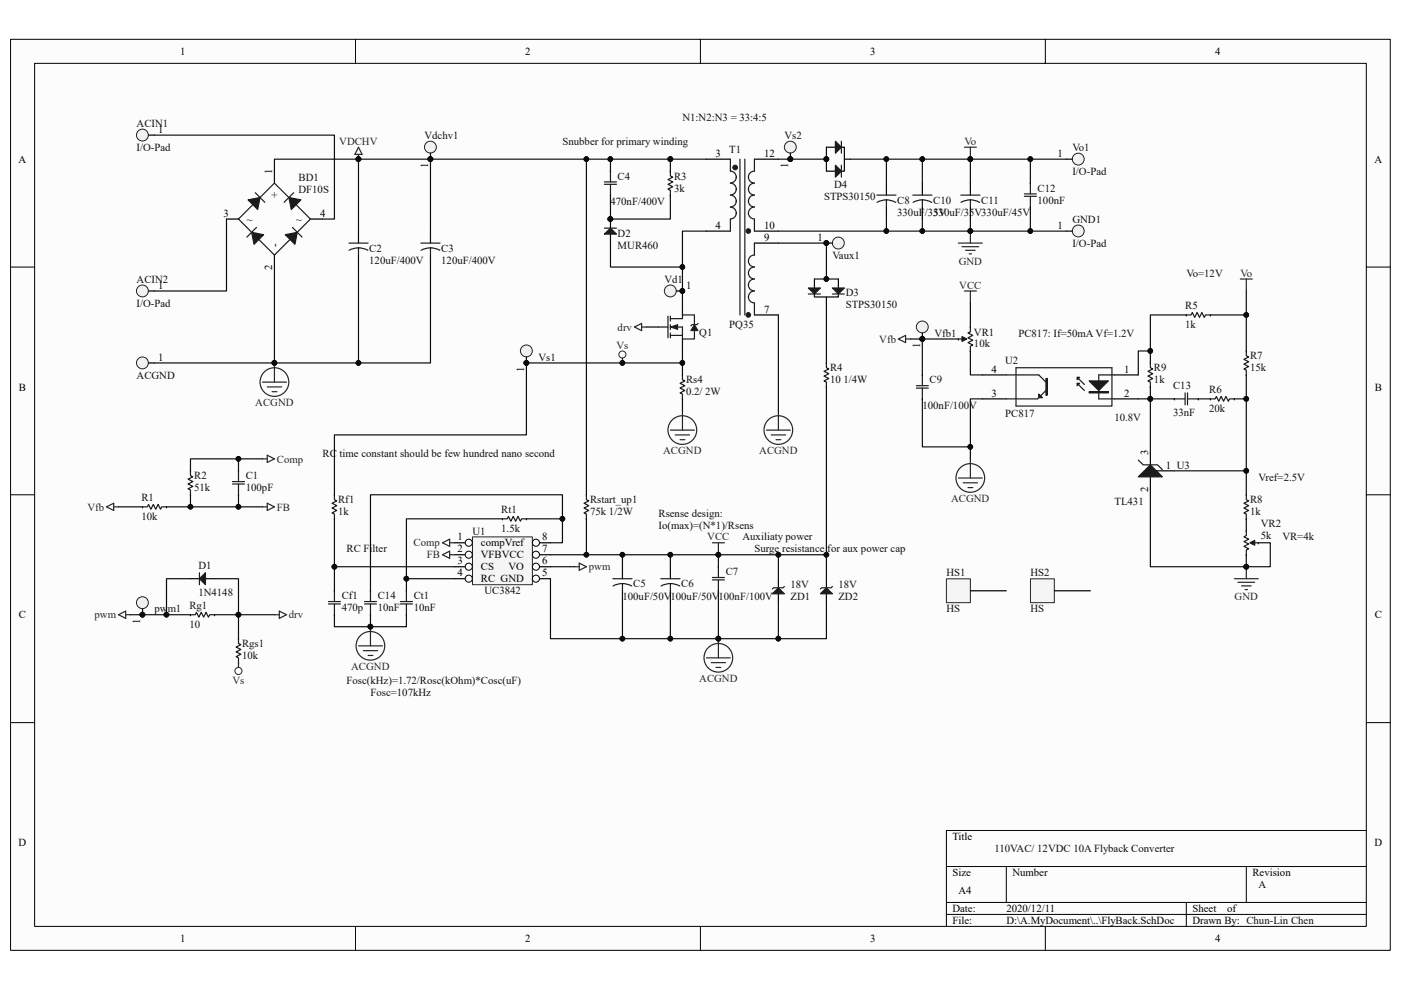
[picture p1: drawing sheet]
<svg xmlns="http://www.w3.org/2000/svg" width="297mm" height="210mm" viewBox="0 0 297 210" stroke-linecap="round" stroke-linejoin="round" font-family="sans-serif">
<path d="M2.3 8.4h292.5v193.2h-292.5z" fill="#fcfcfc"/>
<path d="M2.2 8.3h292.6v193.3h-292.6z" fill="none" stroke="#000" stroke-width=".21"/>
<path d="M7.4 13.5h282.3v183h-282.3z" fill="#fcfcfc"/>
<g fill="none" stroke="#000" stroke-width=".21">
<path d="M7.3 13.4h282.4v183.1h-282.4zM75.4 8.3v5.1M148.5 8.3v5.1M221.6 8.3v5.1M2.2 56.6h5.1M289.7 56.6h5.1M2.2 104.9h5.1M289.7 104.9h5.1M2.2 153.3h5.1M289.7 153.3h5.1M289.7 176.1h-89v20.4M75.4 196.5v5.1"/>
<path d="M148.5 196.5v5.1M200.7 183.8h89M200.7 191.4h89M200.7 194h89M213.4 183.8v7.6M221.6 196.5v5.1M251.5 191.4v5.1M264.2 183.8v7.6"/>
</g>
<path d="M100.2 113.9h12.7v10.1h-12.7z" fill="#f5f5f5"/>
<path d="M100.2 113.9h12.7v10.1h-12.7z" fill="none" stroke="#262626" stroke-width=".21"/>
<path d="M96.3 115.1h3.9" fill="none" stroke="#000" stroke-width=".25"/>
<circle cx="99.4" cy="115.1" r=".75" fill="#fcfcfc" stroke="#000" stroke-width=".21"/>
<path d="M96.3 117.7h3.9" fill="none" stroke="#000" stroke-width=".25"/>
<circle cx="99.4" cy="117.7" r=".75" fill="#fcfcfc" stroke="#000" stroke-width=".21"/>
<path d="M96.3 120.2h3.9" fill="none" stroke="#000" stroke-width=".25"/>
<circle cx="99.4" cy="120.2" r=".75" fill="#fcfcfc" stroke="#000" stroke-width=".21"/>
<path d="M96.3 122.7h3.9" fill="none" stroke="#000" stroke-width=".25"/>
<circle cx="99.4" cy="122.7" r=".75" fill="#fcfcfc" stroke="#000" stroke-width=".21"/>
<path d="M112.9 122.7h3.8" fill="none" stroke="#000" stroke-width=".25"/>
<circle cx="113.6" cy="122.7" r=".75" fill="#fcfcfc" stroke="#000" stroke-width=".21"/>
<path d="M112.9 120.2h3.8" fill="none" stroke="#000" stroke-width=".25"/>
<circle cx="113.6" cy="120.2" r=".75" fill="#fcfcfc" stroke="#000" stroke-width=".21"/>
<path d="M112.9 117.7h3.8" fill="none" stroke="#000" stroke-width=".25"/>
<circle cx="113.6" cy="117.7" r=".75" fill="#fcfcfc" stroke="#000" stroke-width=".21"/>
<path d="M112.9 115.1h3.8" fill="none" stroke="#000" stroke-width=".25"/>
<circle cx="113.6" cy="115.1" r=".75" fill="#fcfcfc" stroke="#000" stroke-width=".21"/>
<circle cx="30.2" cy="28.7" r="1.26" fill="#f0f0f0" stroke="#222" stroke-width=".21"/>
<path d="M31.5 28.7h1.3" fill="none" stroke="#000" stroke-width=".25"/>
<circle cx="30.2" cy="61.7" r="1.26" fill="#f0f0f0" stroke="#222" stroke-width=".21"/>
<path d="M31.5 61.7h1.3" fill="none" stroke="#000" stroke-width=".25"/>
<circle cx="228.6" cy="33.7" r="1.26" fill="#f0f0f0" stroke="#222" stroke-width=".21"/>
<path d="M226.1 33.8h1.2" fill="none" stroke="#000" stroke-width=".25"/>
<circle cx="228.6" cy="49" r="1.26" fill="#f0f0f0" stroke="#222" stroke-width=".21"/>
<path d="M76 49v2.6M76 54.1v2.5M91.3 49v2.6M91.3 54.1v2.5M226.1 49h1.2M137.1 69.4h2.5M144.7 64.3v2.5M144.7 71.9v2.5" fill="none" stroke="#000" stroke-width=".25"/>
<g fill="none" stroke="#262626" stroke-width=".25">
<path d="M76 31.2l.8 1.5h-1.6zM76 32.7v1.1M58.2 77v4M55.6 81h5.1M56.7 82.1h3M57.7 83.1h1"/>
<circle cx="58.2" cy="81" r="3"/>
</g>
<g fill="#0e0e0e" stroke="#0e0e0e" stroke-width=".21">
<circle cx="58.2" cy="77" r=".49"/>
<circle cx="76" cy="33.7" r=".5"/>
</g>
<g fill="none" stroke="#1c1c1c" stroke-width=".25">
<path d="M74 51.6h4M74 53.1l1.2-.4 .8-.1 1.2 .2 .8 .3M76 52.6v1.5M89.2 51.6h4.1M89.3 53.1l1.1-.4 .9-.1 1.2 .2 .7 .3M91.3 52.6v1.5M139.6 69.4h2M141.6 67.1v4.5M142.1 67.1v1M142.1 68.9v1M142.1 70.6v1M142.1 67.6h2.6"/>
<path d="M142.1 69.4h2.6v2.5M142.1 71.1h2.6"/>
</g>
<path d="M142.1 69.4l1.6-.5v1z" fill="#1c1c1c"/>
<path d="M142.1 69.4l1.6-.5v1z" fill="none" stroke="#1c1c1c" stroke-width=".21"/>
<path d="M144.7 67.6v-.8h2.5v2.1M147.2 70.1v1.8h-2.5" fill="none" stroke="#1c1c1c" stroke-width=".25"/>
<path d="M147.2 68.9l.8 1.2h-1.5z" fill="#1c1c1c"/>
<path d="M147.2 68.9l.8 1.2h-1.5z" fill="none" stroke="#1c1c1c" stroke-width=".21"/>
<path d="M148 68.6l-.3 .3h-1l-.2 .2M124.3 104.9v1.1l.5 .2-1 .5 1 .6-1 .5 1 .5-1 .5 .5 .2v1" fill="none" stroke="#1c1c1c" stroke-width=".25"/>
<path d="M124.3 110h.1M124.3 104.9h.1M165 122.7v2M165 125.9v1.9" fill="none" stroke="#000" stroke-width=".25"/>
<path d="M163.8 125.9l1.2-1.2 1.3 1.2z" fill="#1c1c1c"/>
<path d="M151 122.5h2.6M151 123h2.6M152.3 120.2v2.3M152.3 123v2.3M165 124.7l1.3 1.2h-2.5zM166.3 124.4l-.3 .3h-2l-.2 .2" fill="none" stroke="#1c1c1c" stroke-width=".25"/>
<path d="M152.3 125.3h.1M152.3 120.2h.1M175.2 122.7v2M175.2 125.9v1.9" fill="none" stroke="#000" stroke-width=".25"/>
<g fill="none" stroke="#262626" stroke-width=".25">
<path d="M149.8 139.5h5.1M152.3 135.5v4M150.8 140.5h3M151.8 141.6h1"/>
<circle cx="152.3" cy="139.5" r="3"/>
</g>
<circle cx="152.3" cy="135.5" r=".49" fill="#0e0e0e" stroke="#0e0e0e" stroke-width=".21"/>
<path d="M173.9 125.9l1.3-1.2 1.3 1.2z" fill="#1c1c1c"/>
<path d="M178.4 30v2.5M144.7 79.5v1l.5 .3-1 .5 1 .5-1 .5 1 .5-1 .5 .5 .3v1M175.2 77v1l.5 .3-1 .5 1 .5-1 .5 1 .5-1 .5 .5 .2v1.1M175.2 124.7l1.3 1.2h-2.6zM176.5 124.4l-.3 .3h-2l-.3 .2" fill="none" stroke="#1c1c1c" stroke-width=".25"/>
<g fill="none" stroke="#262626" stroke-width=".25">
<path d="M134.5 69.4l1.5-.8v1.5zM136 69.4h1.1M142.1 91.2h5.1M143.1 92.2h3.1M144.2 93.3h1M144.7 87.2v4M162.5 91.2h5.1M163.5 92.2h3.1M164.5 93.3h1M165 87.2v4M122.8 119.4l1.5 .8-1.5 .8zM151 115.1h2.6"/>
<path d="M152.3 115.1v2.6M121.8 120.2h1"/>
<circle cx="144.7" cy="91.2" r="3"/>
<circle cx="165" cy="91.2" r="3"/>
</g>
<path d="M175.2 31.2h1.9M175.2 36.3h1.9M178.5 31.2h.5v5.1h-.5M179 33.8h1.3M144.7 79.5h.1M175.2 77h.1M144.7 84.6h.1M175.2 82.1h.1" fill="none" stroke="#000" stroke-width=".25"/>
<circle cx="152.3" cy="117.7" r=".49" fill="#0e0e0e" stroke="#0e0e0e" stroke-width=".21"/>
<path d="M177.1 30l1.3 1.2-1.3 1.3z" fill="#1c1c1c"/>
<path d="M177.1 30l1.3 1.2-1.3 1.3zM178.4 35v2.6" fill="none" stroke="#1c1c1c" stroke-width=".25"/>
<path d="M177.1 35l1.3 1.3-1.3 1.3z" fill="#1c1c1c"/>
<path d="M177.1 35l1.3 1.3-1.3 1.3z" fill="none" stroke="#1c1c1c" stroke-width=".25"/>
<circle cx="142.1" cy="61.7" r="1.26" fill="#f0f0f0" stroke="#222" stroke-width=".21"/>
<path d="M143.4 61.7h1.3" fill="none" stroke="#000" stroke-width=".25"/>
<circle cx="144.7" cy="61.7" r=".49" fill="#0e0e0e" stroke="#0e0e0e" stroke-width=".21"/>
<circle cx="111.6" cy="74.4" r="1.26" fill="#f0f0f0" stroke="#222" stroke-width=".21"/>
<path d="M111.6 75.7v1.3" fill="none" stroke="#000" stroke-width=".25"/>
<circle cx="111.6" cy="77" r=".49" fill="#0e0e0e" stroke="#0e0e0e" stroke-width=".21"/>
<circle cx="91.3" cy="31.2" r="1.26" fill="#f0f0f0" stroke="#222" stroke-width=".21"/>
<path d="M91.3 32.5v1.3" fill="none" stroke="#000" stroke-width=".25"/>
<circle cx="91.3" cy="33.7" r=".5" fill="#0e0e0e" stroke="#0e0e0e" stroke-width=".21"/>
<circle cx="167.6" cy="31.2" r="1.25" fill="#f0f0f0" stroke="#222" stroke-width=".21"/>
<path d="M167.6 32.5v1.3M195.6 38.8v2.6M205.7 38.8v2.6M195.6 43.9v2.6M205.7 43.9v2.6" fill="none" stroke="#000" stroke-width=".25"/>
<circle cx="167.6" cy="33.7" r=".49" fill="#0e0e0e" stroke="#0e0e0e" stroke-width=".21"/>
<path d="M193.5 41.4h4.1M193.6 42.9l1.1-.4 .9-.1 1.2 .2 .7 .3M195.6 42.4v1.5M203.7 41.4h4.1M203.7 42.9l1.2-.4 .9-.1 1.2 .2 .7 .3M205.7 42.4v1.5" fill="none" stroke="#1c1c1c" stroke-width=".25"/>
<circle cx="177.7" cy="51.5" r="1.26" fill="#f0f0f0" stroke="#222" stroke-width=".21"/>
<g fill="none" stroke="#000" stroke-width=".25">
<path d="M218.5 38.8h.1M175.2 51.6h1.3M218.5 43.9h.1M70.9 104.9h.1M70.9 110h.1M106.5 110h.1M111.6 110h.1M40.4 130.4h.1M40.4 122.7h1.9M43.6 122.7h1.9M45.5 130.4h.1M70.9 130.4h.1"/>
<path d="M70.9 125.3h.1M86.2 130.4h.1M86.2 125.3h.1"/>
</g>
<g fill="#0e0e0e" stroke="#0e0e0e" stroke-width=".21">
<circle cx="175.2" cy="51.5" r=".5"/>
<circle cx="205.7" cy="33.7" r=".5"/>
<circle cx="205.7" cy="49" r=".5"/>
<circle cx="78.5" cy="132.9" r=".5"/>
</g>
<g fill="none" stroke="#262626" stroke-width=".25">
<path d="M204.5 31.2h2.5M205.7 31.2v2.6M203.2 51.6h5.1M204 52.3h3.5M204.7 53.1h2.1M205.5 53.8h.5M205.7 49v2.6M25.1 130.4l1.5-.8v1.5zM26.6 130.4h1.1M58.2 130.4h1M59.2 129.6l1.5 .8-1.5 .7zM76 137h5.1"/>
<path d="M77 138h3.1M78 139h1.1M78.5 132.9v4.1"/>
<circle cx="78.5" cy="137" r="3"/>
</g>
<g fill="none" stroke="#1c1c1c" stroke-width=".25">
<path d="M218.5 38.8v2.3M217.2 41.1h2.5M217.2 41.6h2.5M218.5 41.6v2.3M70.9 104.9v1.1l.5 .2-1 .5 1 .6-1 .5 1 .5-1 .5 .5 .2v1M106.5 110h1l.3-.5 .5 1.1 .5-1.1 .5 1.1 .5-1.1 .5 1.1 .3-.6h1M40.4 130.4h1l.3-.5 .5 1 .5-1 .5 1 .5-1 .5 1 .3-.5h1M42.3 121.5v2.5M69.6 127.6h2.6M69.6 128.1h2.6M70.9 125.3v2.3M70.9 128.1v2.3"/>
<path d="M84.9 127.6h2.6M84.9 128.1h2.6M86.2 125.3v2.3M86.2 128.1v2.3"/>
</g>
<path d="M42.3 122.7l1.3-1.2v2.5z" fill="#1c1c1c"/>
<g fill="none" stroke="#1c1c1c" stroke-width=".25">
<path d="M154.9 38.8a1.25 1.25 0 0 1 1.2 1.3 1.25 1.25 0 0 1-1.2 1.3M154.9 33.8v2.5a1.25 1.25 0 0 1 1.2 1.3 1.26 1.26 0 0 1-1.2 1.2M156.9 33.8v33M157.9 33.8v33M160 33.8v2.5a1.24 1.24 0 0 0-1.3 1.3 1.24 1.24 0 0 0 1.3 1.2M160 38.8a1.25 1.25 0 0 0-1.3 1.3 1.24 1.24 0 0 0 1.3 1.3M154.9 43.9a1.27 1.27 0 0 1 1.2 1.3 1.24 1.24 0 0 1-1.2 1.2M154.9 41.4a1.27 1.27 0 0 1 1.2 1.3 1.24 1.24 0 0 1-1.2 1.2M154.9 46.5v2.5M160 59.2a1.25 1.25 0 0 0-1.3 1.3 1.28 1.28 0 0 0 1.3 1.2 1.25 1.25 0 0 0-1.3 1.3 1.24 1.24 0 0 0 1.3 1.2v2.6M160 56.6a1.25 1.25 0 0 0-1.3 1.3 1.24 1.24 0 0 0 1.3 1.3M160 51.6v2.5a1.26 1.26 0 0 0-1.3 1.3 1.26 1.26 0 0 0 1.3 1.2"/>
<path d="M160 41.4a1.25 1.25 0 0 0-1.3 1.3 1.24 1.24 0 0 0 1.3 1.2M160 43.9a1.25 1.25 0 0 0-1.3 1.3 1.24 1.24 0 0 0 1.3 1.2M160 46.5v2.5M213.4 79.5h6.8l1.6 1.5M215.4 78h20.4v8.1h-20.4zM236.3 79.5h-3.3v5.1h3.3M221.8 82.8l-1.8 1.8h-6.6M228.4 81.3l1.5 1.5M228.4 80l1.5 1.6M42.3 122.7l1.3-1.2v2.5zM50.6 135.5v1l.5 .2-1 .5 1 .6-1 .5 1 .5-1 .5 .5 .2v1"/>
</g>
<path d="M149.8 33.8h5.1M160 33.8h5M149.8 49h5.1M160 49h5M160 51.6h5M160 66.8h5M208.3 79.5h5.1M236.3 79.5h5M208.3 84.6h5.1M236.3 84.6h5M50.6 135.5h.1M50.6 140.5h.1" fill="none" stroke="#000" stroke-width=".25"/>
<g fill="#1c1c1c" stroke="#1c1c1c" stroke-width=".21">
<circle cx="155.9" cy="35.5" r=".49"/>
<circle cx="158.7" cy="49" r=".49"/>
<circle cx="158.7" cy="66.8" r=".49"/>
</g>
<path d="M93.8 117.7l1.5-.8v1.5zM93.8 115.1l1.5-.7v1.5zM95.3 115.1h1M95.3 117.7h1" fill="none" stroke="#262626" stroke-width=".25"/>
<path d="M230.9 80.8h4.1l-2 2z" fill="#1c1c1c"/>
<path d="M230.9 80.8h4.1l-2 2zM230.9 83.1h4.1v.2h-4.1zM230.9 83.2h4.1" fill="none" stroke="#1c1c1c" stroke-width=".25"/>
<path d="M228.4 80h.5l-.5 .5z" fill="#1c1c1c"/>
<path d="M228.4 80h.5l-.5 .5z" fill="none" stroke="#1c1c1c" stroke-width=".25"/>
<path d="M228.4 81.3h.5l-.5 .5z" fill="#1c1c1c"/>
<path d="M221.8 80.3h.2v3.5h-.2zM221.9 80.3v3.5M228.4 81.3h.5l-.5 .5z" fill="none" stroke="#1c1c1c" stroke-width=".25"/>
<path d="M220.2 83.6l.8 .7h-.8z" fill="#1c1c1c"/>
<g fill="none" stroke="#1c1c1c" stroke-width=".25">
<path d="M264.2 74.4v1.1l.5 .2-1 .5 1 .5-1 .5 1 .5-1 .6 .5 .2v1M40.4 99.9v1l.5 .2-1 .5 1 .6-1 .5 1 .5-1 .5 .5 .2v1M50.6 99.9v2.3M220.2 83.6l.8 .7h-.8zM30.2 107.5h1l.3-.5 .5 1 .5-1 .5 1 .5-1 .5 1 .3-.5h1M49.3 102.2h2.5M49.3 102.7h2.5M50.6 102.7v2.2M264.2 104.9v1.1l.5 .2-1 .5 1 .6-1 .5 1 .5-1 .5 .5 .2v1M264.2 112.6v1l-.5 .3 1 .5-1 .5 1 .5-1 .5 1 .5-.5 .2v1.1M129.9 122.7h4.1M130 124.3l.7-.3 1.2-.2 1.3 .2 .7 .3"/>
<path d="M132 123.8v1.5M140.1 122.7h4.1M140.2 124.3l.7-.3 1.2-.2 1.3 .2 .7 .3M142.1 123.8v1.5"/>
</g>
<g fill="none" stroke="#262626" stroke-width=".25">
<path d="M263 59.2h2.5M264.2 59.2v2.5M55.6 97.3h1.1M56.7 96.6l1.5 .7-1.5 .8zM205.7 97.3v4.1M55.6 107.5h1.1M56.7 106.7l1.5 .8-1.5 .8zM203.2 101.4h5.1M204.2 102.4h3.1M205.2 103.4h1M261.7 122.7h5.1M262.5 123.5h3.5"/>
<path d="M263.2 124.3h2.1M264 125.1h.5M264.2 120.2v2.5"/>
<circle cx="205.7" cy="101.4" r="3"/>
</g>
<circle cx="264.2" cy="120.2" r=".5" fill="#0e0e0e" stroke="#0e0e0e" stroke-width=".21"/>
<g fill="none" stroke="#000" stroke-width=".25">
<path d="M264.2 79.5h.1M264.2 74.4h.1M40.4 99.9h.1M50.6 99.9h.1M30.2 107.5h.1M35.3 107.5h.1M40.4 104.9h.1M50.6 104.9h.1M264.2 110h.1M264.2 104.9h.1M264.2 117.7h.1M264.2 112.6h.1"/>
<path d="M266.8 115.1h.1M132 120.2v2.5M132 125.3v2.5M142.1 120.2v2.5M142.1 125.3v2.5"/>
</g>
<path d="M265 115.1l1-.5v1z" fill="#1c1c1c"/>
<path d="M205.7 69.4v1l-.5 .2 1 .5-1 .5 1 .6-1 .5 1 .5-.5 .2v1M265 115.1l1-.5v1zM265.5 115.1h1.3" fill="none" stroke="#1c1c1c" stroke-width=".25"/>
<path d="M203.2 71.9h.1M205.7 69.4h.1M205.7 74.4h.1" fill="none" stroke="#000" stroke-width=".25"/>
<path d="M204 71.4l1 .5-1 .5z" fill="#1c1c1c"/>
<path d="M195.6 79.5v2.3M203.2 71.9h1.3M204 71.4l1 .5-1 .5zM194.3 81.8h2.5M194.3 82.3h2.5M195.6 82.3v2.3" fill="none" stroke="#1c1c1c" stroke-width=".25"/>
<path d="M190.5 71.9l1.5-.8v1.6zM192 71.9h1M204.5 61.7h2.5M205.7 61.7v2.6M22.6 107.5l1.5-.8v1.6zM24.1 107.5h1" fill="none" stroke="#262626" stroke-width=".25"/>
<path d="M195.6 79.5h.1M195.6 84.6h.1M243.9 96.1v2.5M243.9 101.1v2.6" fill="none" stroke="#000" stroke-width=".25"/>
<path d="M241.3 101.1l2.6-2.5 2.5 2.5z" fill="#1c1c1c"/>
<g fill="none" stroke="#1c1c1c" stroke-width=".25">
<path d="M128.1 38.6h2.6M128.1 39.1h2.6M129.4 36.3v2.3M129.4 39.1v2.3M142.1 36.3v1l.5 .3-1 .5 1 .5-1 .5 1 .5-1 .5 .5 .3v1M128.1 48.4h2.6M251.5 66.8h1l.3-.5 .5 1 .5-1 .5 1 .5-1 .5 1 .3-.5h1M241.3 97.6l1.1 1h3l1 1M249 84.6h2.3M251.3 83.3v2.6M251.8 83.3v2.6M251.8 84.6h2.3"/>
<path d="M256.6 84.6h1l.3-.5 .5 1 .5-1 .5 1 .5-1 .5 1 .3-.5h1M241.3 101.1l2.6-2.5 2.5 2.5z"/>
</g>
<g fill="none" stroke="#000" stroke-width=".25">
<path d="M129.4 36.3h.1M142.1 36.3h.1M129.4 41.4h.1M129.4 46.5v1.9M129.4 49.7v1.9M142.1 41.4h.1M251.5 66.8h.1M256.6 66.8h.1M245.2 99.9h3.8M249 84.6h.1M254.1 84.6h.1M256.6 84.6h.1"/>
<path d="M261.7 84.6h.1"/>
</g>
<circle cx="129.4" cy="46.5" r=".49" fill="#0e0e0e" stroke="#0e0e0e" stroke-width=".21"/>
<path d="M128.1 49.7l1.3-1.3 1.3 1.3z" fill="#1c1c1c"/>
<path d="M58.2 38.8l7.6 7.7-7.6 7.6-7.6-7.6zM54.4 48.2l-2.1 2.1M128.1 49.7l1.3-1.3 1.3 1.3z" fill="none" stroke="#1c1c1c" stroke-width=".25"/>
<circle cx="129.4" cy="46.5" r=".49" fill="#0e0e0e" stroke="#0e0e0e" stroke-width=".21"/>
<path d="M58.2 36.3v2.5M48 46.5h2.6M58.2 54.1v2.5M65.8 46.5h2.6" fill="none" stroke="#000" stroke-width=".25"/>
<path d="M53.4 49.3l2.5 .5-2 2z" fill="#1c1c1c"/>
<path d="M53.4 49.3l2.5 .5-2 2zM54.1 40.9l2.1 2" fill="none" stroke="#1c1c1c" stroke-width=".25"/>
<path d="M52.6 42.4l2.5-.5-.5 2.5z" fill="#1c1c1c"/>
<path d="M52.6 42.4l2.5-.5-.5 2.5zM62 48.2l2 2.1" fill="none" stroke="#1c1c1c" stroke-width=".25"/>
<path d="M60.5 49.8l2.5-.5-.5 2.5z" fill="#1c1c1c"/>
<path d="M60.5 49.8l2.5-.5-.5 2.5zM62.3 40.9l-2.1 2" fill="none" stroke="#1c1c1c" stroke-width=".25"/>
<path d="M61.3 41.9l2.5 .5-2 2z" fill="#1c1c1c"/>
<path d="M61.3 41.9l2.5 .5-2 2z" fill="none" stroke="#1c1c1c" stroke-width=".25"/>
<circle cx="30.2" cy="127.8" r="1.26" fill="#f0f0f0" stroke="#222" stroke-width=".21"/>
<path d="M30.2 129.1v1.3" fill="none" stroke="#000" stroke-width=".25"/>
<circle cx="30.2" cy="130.4" r=".49" fill="#0e0e0e" stroke="#0e0e0e" stroke-width=".21"/>
<circle cx="195.6" cy="69.3" r="1.25" fill="#f0f0f0" stroke="#222" stroke-width=".21"/>
<path d="M195.6 70.6v1.3" fill="none" stroke="#000" stroke-width=".25"/>
<circle cx="195.5" cy="71.9" r=".49" fill="#0e0e0e" stroke="#0e0e0e" stroke-width=".21"/>
<path d="M200.7 122.8h5v5h-5z" fill="#f5f5f5"/>
<path d="M200.7 122.8h5v5h-5z" fill="none" stroke="#262626" stroke-width=".21"/>
<path d="M205.7 125.3h7.7" fill="none" stroke="#000" stroke-width=".25"/>
<path d="M218.5 122.8h5v5h-5z" fill="#f5f5f5"/>
<path d="M218.5 122.8h5v5h-5z" fill="none" stroke="#262626" stroke-width=".21"/>
<path d="M187.9 38.8v2.6M187.9 43.9v2.6M243.9 77h.1M243.9 82.1h.1M223.5 125.3h7.7" fill="none" stroke="#000" stroke-width=".25"/>
<path d="M185.9 41.4h4.1M185.9 42.9l1.2-.4 .9-.1 1.2 .2 .7 .3M187.9 42.4v1.5M243.9 77v1l.5 .3-1 .5 1 .5-1 .5 1 .5-1 .5 .5 .2v1.1" fill="none" stroke="#1c1c1c" stroke-width=".25"/>
<circle cx="30.2" cy="77" r="1.26" fill="#f0f0f0" stroke="#222" stroke-width=".21"/>
<path d="M172.7 59.2v1.9M177.8 59.2v1.9M31.5 77h1.3M172.7 62.5v.5h5.1v-.5M175.2 63v1.3" fill="none" stroke="#000" stroke-width=".25"/>
<path d="M176.5 62.4h2.5" fill="none" stroke="#1c1c1c" stroke-width=".25"/>
<path d="M176.5 61.1h2.5l-1.2 1.3z" fill="#1c1c1c"/>
<path d="M171.4 62.4h2.5M176.5 61.1h2.5l-1.2 1.3z" fill="none" stroke="#1c1c1c" stroke-width=".25"/>
<path d="M171.4 61.1h2.5l-1.2 1.3z" fill="#1c1c1c"/>
<path d="M171.4 61.1h2.5l-1.2 1.3zM77.3 127.6h2.5M77.3 128.1h2.5M78.5 125.3v2.3M78.5 128.1v2.3" fill="none" stroke="#1c1c1c" stroke-width=".25"/>
<path d="M78.5 130.4h.1M78.5 125.3h.1" fill="none" stroke="#000" stroke-width=".25"/>
<g fill="none" stroke="#262626" stroke-width=".21">
<circle cx="132" cy="75.2" r=".75"/>
<circle cx="50.6" cy="142.3" r=".75"/>
</g>
<path d="M132 76v1M50.6 140.5v1.1" fill="none" stroke="#262626" stroke-width=".25"/>
<g fill="#0e0e0e" stroke="#0e0e0e" stroke-width=".21">
<circle cx="132" cy="77" r=".5"/>
<circle cx="76" cy="33.7" r=".5"/>
<circle cx="132" cy="117.7" r=".5"/>
<circle cx="152.3" cy="135.5" r=".49"/>
<circle cx="175.2" cy="117.7" r=".5"/>
<circle cx="132" cy="135.5" r=".5"/>
<circle cx="205.7" cy="49" r=".5"/>
<circle cx="205.7" cy="33.7" r=".5"/>
<circle cx="218.4" cy="49" r=".5"/>
<circle cx="218.4" cy="33.7" r=".5"/>
<circle cx="119.2" cy="110" r=".5"/>
<circle cx="86.2" cy="122.7" r=".49"/>
<circle cx="30.2" cy="130.4" r=".49"/>
<circle cx="35.3" cy="130.4" r=".5"/>
<circle cx="50.6" cy="130.4" r=".5"/>
<circle cx="152.3" cy="117.7" r=".49"/>
<circle cx="142.1" cy="117.7" r=".49"/>
<circle cx="142.1" cy="135.5" r=".49"/>
<circle cx="165" cy="135.5" r=".5"/>
<circle cx="165" cy="117.7" r=".5"/>
<circle cx="70.9" cy="120.2" r=".49"/>
<circle cx="50.6" cy="107.5" r=".5"/>
<circle cx="50.6" cy="97.3" r=".5"/>
<circle cx="40.4" cy="107.5" r=".49"/>
<circle cx="195.5" cy="71.9" r=".49"/>
<circle cx="205.7" cy="94.8" r=".5"/>
<circle cx="243.9" cy="84.6" r=".49"/>
<circle cx="264.2" cy="99.9" r=".5"/>
<circle cx="264.2" cy="120.2" r=".5"/>
<circle cx="264.2" cy="84.6" r=".5"/>
<circle cx="243.9" cy="74.4" r=".49"/>
<circle cx="264.2" cy="66.8" r=".5"/>
<circle cx="129.4" cy="46.5" r=".49"/>
<circle cx="76" cy="77" r=".5"/>
<circle cx="58.2" cy="77" r=".49"/>
<circle cx="78.5" cy="132.9" r=".5"/>
<circle cx="187.9" cy="33.7" r=".49"/>
<circle cx="195.5" cy="33.7" r=".49"/>
<circle cx="195.6" cy="49" r=".49"/>
<circle cx="187.9" cy="49" r=".49"/>
<circle cx="175.2" cy="59.2" r=".5"/>
<circle cx="175.2" cy="51.5" r=".5"/>
<circle cx="144.7" cy="77" r=".49"/>
<circle cx="111.6" cy="77" r=".49"/>
<circle cx="91.3" cy="33.7" r=".5"/>
<circle cx="144.7" cy="56.6" r=".49"/>
<circle cx="144.7" cy="61.7" r=".49"/>
<circle cx="124.3" cy="117.7" r=".49"/>
<circle cx="124.3" cy="33.7" r=".49"/>
<circle cx="142.1" cy="33.7" r=".49"/>
<circle cx="129.4" cy="33.7" r=".49"/>
<circle cx="167.6" cy="33.7" r=".49"/>
<circle cx="175.2" cy="33.7" r=".5"/>
</g>
<g fill="none" stroke="#0e0e0e" stroke-width=".25">
<path d="M32.8 28.7h38.1v17.8h-2.5M76 33.8h15.3v15.2M76 33.8v15.2M76 33.8h-17.8v2.5M91.3 33.8h33v71.1M124.3 33.8h25.5M129.4 33.8v2.5M142.1 33.8v2.5M165 33.8h10.2M175.2 31.2v5.1M180.3 33.8h38.2v5M187.9 33.8v5"/>
<path d="M195.6 33.8v5M205.7 33.8v5M218.5 33.8h7.6M48 46.5v15.2h-15.2M58.2 56.6v20.4h-25.4M76 56.6v20.4M91.3 56.6v20.4h-33.1M129.4 41.4v5.1h12.7v-5.1M144.7 56.6v7.7M149.8 49h-5.1v7.6h-15.3v-5M165 51.6h10.2v7.6h-2.5M175.2 59.2h2.6"/>
<path d="M187.9 46.5v2.5M195.6 46.5v2.5M205.7 46.5v2.5M218.5 43.9v5.1h-53.5M218.5 49h7.6M144.7 74.4v5.1M144.7 77h-33.1v15.2h-40.7v12.7M165 66.8v20.4M175.2 64.3v12.7M193 71.9h10.2M195.6 71.9v7.6M205.7 74.4v5.1h2.6"/>
<path d="M205.7 64.3v5.1M243.9 74.4v2.6M251.5 66.8h-7.6v7.6h-2.6v5.1M256.6 66.8h7.6M264.2 61.7v12.7M264.2 79.5v5.1M50.6 97.3v2.6M55.6 97.3h-15.2v2.6M144.7 84.6v2.6M175.2 82.1v35.6M195.6 84.6v10.2h10.1M208.3 84.6h-2.6v12.7"/>
<path d="M241.3 84.6h2.6v11.5M243.9 82.1v2.5h5.1M249 99.9h15.2v5M254.1 84.6h2.5M261.7 84.6h2.5v15.3M25.1 107.5h5.1M35.3 107.5h5.1M40.4 104.9v2.6h15.2M50.6 104.9v2.6M70.9 110v10.2M106.5 110h-20.3v12.7h10.1M111.6 110h7.6v5.1h-2.5"/>
<path d="M116.7 117.7h58.5v5M119.2 110v-5.1h-40.7v20.4M124.3 110v7.7M132 117.7v2.5M142.1 117.7v2.5M152.3 117.7v2.5M165 117.7v5M243.9 103.7v16.5h20.3v-2.5M264.2 110v2.6M266.8 115.1h2.5v5.1h-5.1M27.7 130.4h12.7M40.4 122.7h-5.1v7.7"/>
<path d="M45.5 122.7h5.1v12.8M45.5 130.4h12.7M70.9 130.4v2.5h15.3v-2.5M78.5 130.4v2.5M86.2 122.7v2.6M96.3 120.2h-25.4v5.1M116.7 120.2h5.1M116.7 122.7v12.8h15.3M132 127.8v7.7h43.2v-7.7M142.1 127.8v7.7M152.3 125.3v10.2M165 127.8v7.7"/>
</g>
<g font-size="2.3">
<text x="38.2" y="11.7">1</text>
<text x="111.4" y="11.7">2</text>
<text x="184.5" y="11.7">3</text>
<text x="257.6" y="11.7">4</text>
<text x="33.5" y="28.2">1</text>
<text x="4" y="34.5">A</text>
<text x="90.8" y="35.7" transform="rotate(-90 90.8 35.7)">1</text>
<text x="151.7" y="33.3">3</text>
<text x="162" y="33.3">12</text>
<text x="167.1" y="35.7" transform="rotate(-90 167.1 35.7)">1</text>
<text x="224.2" y="33.3">1</text>
<text x="291.4" y="34.5">A</text>
<text x="57.7" y="36.8" transform="rotate(-90 57.7 36.8)">1</text>
<text x="59" y="41.9" transform="rotate(-90 59 41.9)">+</text>
<text x="47.4" y="46">3</text>
<text x="52.4" y="47.2">~</text>
<text x="62.8" y="47.2">~</text>
<text x="67.9" y="46">4</text>
<text x="59" y="52.3" transform="rotate(-90 59 52.3)">-</text>
<text x="151.7" y="48.5">4</text>
<text x="162" y="48.5">10</text>
<text x="162" y="51.1">9</text>
<text x="173.3" y="51.1">1</text>
<text x="224.2" y="48.5">1</text>
<text x="57.7" y="57.3" transform="rotate(-90 57.7 57.3)">2</text>
<text x="33.5" y="61.2">1</text>
<text x="145.5" y="61.2">1</text>
<text x="162" y="66.3">7</text>
<text x="33.5" y="76.5">1</text>
<text x="195.1" y="73.8" transform="rotate(-90 195.1 73.8)">1</text>
<text x="4" y="82.8">B</text>
<text x="111.1" y="78.9" transform="rotate(-90 111.1 78.9)">1</text>
<text x="210.2" y="79">4</text>
<text x="238.3" y="79">1</text>
<text x="291.5" y="82.8">B</text>
<text x="210.2" y="84.1">3</text>
<text x="238.3" y="84.1">2</text>
<text x="243.4" y="96.6" transform="rotate(-90 243.4 96.6)">3</text>
<text x="247.2" y="99.4">1 U3</text>
<text x="243.4" y="104.3" transform="rotate(-90 243.4 104.3)">2</text>
<text x="97" y="114.6">1</text>
<text x="97" y="117.2">2</text>
<text x="97" y="119.7">3</text>
<text x="102" y="115.9">compVref</text>
<text x="102" y="118.4">VFBVCC</text>
<text x="114.9" y="119.7">6</text>
<text x="114.9" y="117.2">7</text>
<text x="114.9" y="114.6">8</text>
<text x="97" y="122.3">4</text>
<text x="102" y="121">CS</text>
<text x="102" y="123.5">RC GND</text>
<text x="107.8" y="121">VO</text>
<text x="114.9" y="122.3">5</text>
<text x="4" y="131.2">C</text>
<text x="291.5" y="131.2">C</text>
<text x="29.7" y="132.3" transform="rotate(-90 29.7 132.3)">1</text>
<text x="4" y="179.5">D</text>
<text x="201.9" y="178.2">Title</text>
<text x="291.4" y="179.5">D</text>
<text x="201.9" y="185.8">Size</text>
<text x="214.6" y="185.8">Number</text>
<text x="265.5" y="185.8">Revision</text>
<text x="203.2" y="189.7">A4</text>
<text x="201.9" y="193.5">Date:</text>
<text x="201.9" y="196">File:</text>
<text x="213.4" y="193.5">2020/12/11</text>
<text x="213.4" y="196">D:\A.MyDocument\..\FlyBack.SchDoc</text>
<text x="252.8" y="196">Drawn By: Chun-Lin Chen</text>
<text x="252.8" y="193.5">Sheet</text>
<text x="260.2" y="193.5">of</text>
<text x="38.2" y="199.8">1</text>
<text x="111.4" y="199.8">2</text>
<text x="184.5" y="199.8">3</text>
<text x="257.6" y="199.8">4</text>
</g>
<g font-size="2.3" fill="#0e0e0e">
<text x="29" y="26.9">ACIN1</text>
<text x="90" y="29.5">Vdchv1</text>
<text x="144.7" y="25.6">N1:N2:N3 = 33:4:5</text>
<text x="166.3" y="29.5">Vs2</text>
<text x="29" y="32">I/O-Pad</text>
<text x="119.2" y="30.7">Snubber for primary winding</text>
<text x="154.6" y="32.5">T1</text>
<text x="227.4" y="32">Vo1</text>
<text x="63.3" y="38.4">BD1</text>
<text x="63.3" y="40.9">DF10S</text>
<text x="131" y="38.1">C4</text>
<text x="142.9" y="38.1">R3</text>
<text x="142.9" y="40.6">3k</text>
<text x="176.9" y="39.9">D4</text>
<text x="220" y="40.6">C12</text>
<text x="227.4" y="37.1">I/O-Pad</text>
<text x="129.4" y="43.4">470nF/400V</text>
<text x="174.7" y="42.4">STPS30150</text>
<text x="190.2" y="45.7">330uF/35V</text>
<text x="190.2" y="43.2">C8</text>
<text x="197.9" y="45.7">330uF/35V330uF/45V</text>
<text x="197.9" y="43.2">C10</text>
<text x="208" y="43.2">C11</text>
<text x="220" y="43.2">100nF</text>
<text x="227.4" y="47.2">GND1</text>
<text x="78.3" y="53.4">C2</text>
<text x="93.6" y="53.4">C3</text>
<text x="131" y="50.2">D2</text>
<text x="131" y="52.7">MUR460</text>
<text x="227.4" y="52.3">I/O-Pad</text>
<text x="29" y="60">ACIN2</text>
<text x="78.3" y="55.9">120uF/400V</text>
<text x="93.6" y="55.9">120uF/400V</text>
<text x="140.9" y="60">Vd1</text>
<text x="176.5" y="54.9">Vaux1</text>
<text x="251.5" y="58.7">Vo=12V</text>
<text x="29" y="65">I/O-Pad</text>
<text x="179.3" y="65.4">STPS30150</text>
<text x="179.3" y="62.9">D3</text>
<text x="251.3" y="65.6">R5</text>
<text x="148.2" y="71.2">Q1</text>
<text x="154.6" y="69.6">PQ35</text>
<text x="198.1" y="71.4">Vfb1</text>
<text x="206.5" y="71.2">VR1</text>
<text x="215.9" y="71.4">PC817: If=50mA Vf=1.2V</text>
<text x="251.3" y="69.6">1k</text>
<text x="114.2" y="76.5">Vs1</text>
<text x="206.5" y="73.7">10k</text>
<text x="213.1" y="77.3">U2</text>
<text x="265" y="76.2">R7</text>
<text x="29" y="80.3">ACGND</text>
<text x="145.5" y="81.3">Rs4</text>
<text x="145.5" y="83.9">0.2/ 2W</text>
<text x="176" y="78.8">R4</text>
<text x="176" y="81.3">10 1/4W</text>
<text x="197.1" y="81.3">C9</text>
<text x="244.7" y="78.8">R9</text>
<text x="244.7" y="81.3">1k</text>
<text x="248.7" y="82.6">C13</text>
<text x="256.4" y="83.4">R6</text>
<text x="265" y="78.8">15k</text>
<text x="195.6" y="86.7">100nF/100V</text>
<text x="213.1" y="88.5">PC817</text>
<text x="236.3" y="89.2">10.8V</text>
<text x="248.7" y="88.2">33nF</text>
<text x="256.4" y="87.4">20k</text>
<text x="41.2" y="101.7">R2</text>
<text x="52.1" y="101.7">C1</text>
<text x="68.4" y="96.8">RC time constant should be few hundred nano second</text>
<text x="266.8" y="101.9">Vref=2.5V</text>
<text x="30" y="106.3">R1</text>
<text x="41.2" y="104.2">51k</text>
<text x="52.1" y="104.2">100pF</text>
<text x="71.7" y="106.8">Rf1</text>
<text x="125.1" y="106.8">Rstart_up1</text>
<text x="236.3" y="107">TL431</text>
<text x="265" y="106.8">R8</text>
<text x="30" y="110.3">10k</text>
<text x="71.7" y="109.3">1k</text>
<text x="100.2" y="113.4">U1</text>
<text x="106.3" y="108.8">Rt1</text>
<text x="106.3" y="112.9">1.5k</text>
<text x="125.1" y="109.3">75k 1/2W</text>
<text x="139.6" y="109.6">Rsense design:</text>
<text x="139.6" y="112.1">Io(max)=(N*1)/Rsens</text>
<text x="265" y="109.3">1k</text>
<text x="267.3" y="111.8">VR2</text>
<text x="73.5" y="117.2">RC Filter</text>
<text x="157.4" y="114.6">Auxiliaty power</text>
<text x="160" y="117.2">Surge resistance for aux power cap</text>
<text x="267.3" y="114.4">5k</text>
<text x="271.9" y="114.6">VR=4k</text>
<text x="42.1" y="120.7">D1</text>
<text x="134.3" y="124.6">C5</text>
<text x="144.4" y="124.6">C6</text>
<text x="153.9" y="122">C7</text>
<text x="167.6" y="124.8">18V</text>
<text x="177.8" y="124.8">18V</text>
<text x="200.7" y="122.3">HS1</text>
<text x="218.5" y="122.3">HS2</text>
<text x="32.8" y="129.9">pwm1</text>
<text x="40.1" y="129.1">Rg1</text>
<text x="42.1" y="126.3">1N4148</text>
<text x="72.5" y="129.6">470p</text>
<text x="72.5" y="127.1">Cf1</text>
<text x="80.1" y="127.1">C14</text>
<text x="80.1" y="129.6">10nF</text>
<text x="87.7" y="129.6">10nF</text>
<text x="87.7" y="127.1">Ct1</text>
<text x="102.7" y="126.1">UC3842</text>
<text x="132" y="127.4">100uF/50V</text>
<text x="142.2" y="127.4">100uF/50V</text>
<text x="152.3" y="127.4">100nF/100V</text>
<text x="167.6" y="127.4">ZD1</text>
<text x="177.8" y="127.4">ZD2</text>
<text x="200.7" y="129.9">HS</text>
<text x="218.5" y="129.9">HS</text>
<text x="40.1" y="133.2">10</text>
<text x="51.3" y="137.3">Rgs1</text>
<text x="51.3" y="139.8">10k</text>
<text x="73.5" y="145.2">Fosc(kHz)=1.72/Rosc(kOhm)*Cosc(uF)</text>
<text x="78.5" y="147.7">Fosc=107kHz</text>
<text x="210.8" y="180.7">110VAC/ 12VDC 10A Flyback Converter</text>
<text x="266.8" y="188.4">A</text>
</g>
<g font-size="2.3" fill="#262626">
<text x="71.9" y="30.7">VDCHV</text>
<text x="204.5" y="30.7">Vo</text>
<text x="203.3" y="56.2">GND</text>
<text x="263" y="58.7">Vo</text>
<text x="203.4" y="61.2">VCC</text>
<text x="131" y="70.1">drv</text>
<text x="130.7" y="74">Vs</text>
<text x="186.4" y="72.7">Vfb</text>
<text x="54.1" y="86.2">ACGND</text>
<text x="58.7" y="98.1">Comp</text>
<text x="140.6" y="96.3">ACGND</text>
<text x="161" y="96.3">ACGND</text>
<text x="201.7" y="106.5">ACGND</text>
<text x="18.5" y="108.3">Vfb</text>
<text x="58.7" y="108.3">FB</text>
<text x="87.7" y="115.9">Comp</text>
<text x="90.5" y="118.4">FB</text>
<text x="150" y="114.6">VCC</text>
<text x="124.9" y="121">pwm</text>
<text x="20" y="131.2">pwm</text>
<text x="61.3" y="131.2">drv</text>
<text x="261.8" y="127.4">GND</text>
<text x="74.5" y="142.1">ACGND</text>
<text x="49.3" y="145.2">Vs</text>
<text x="148.2" y="144.7">ACGND</text>
</g>
</svg>
